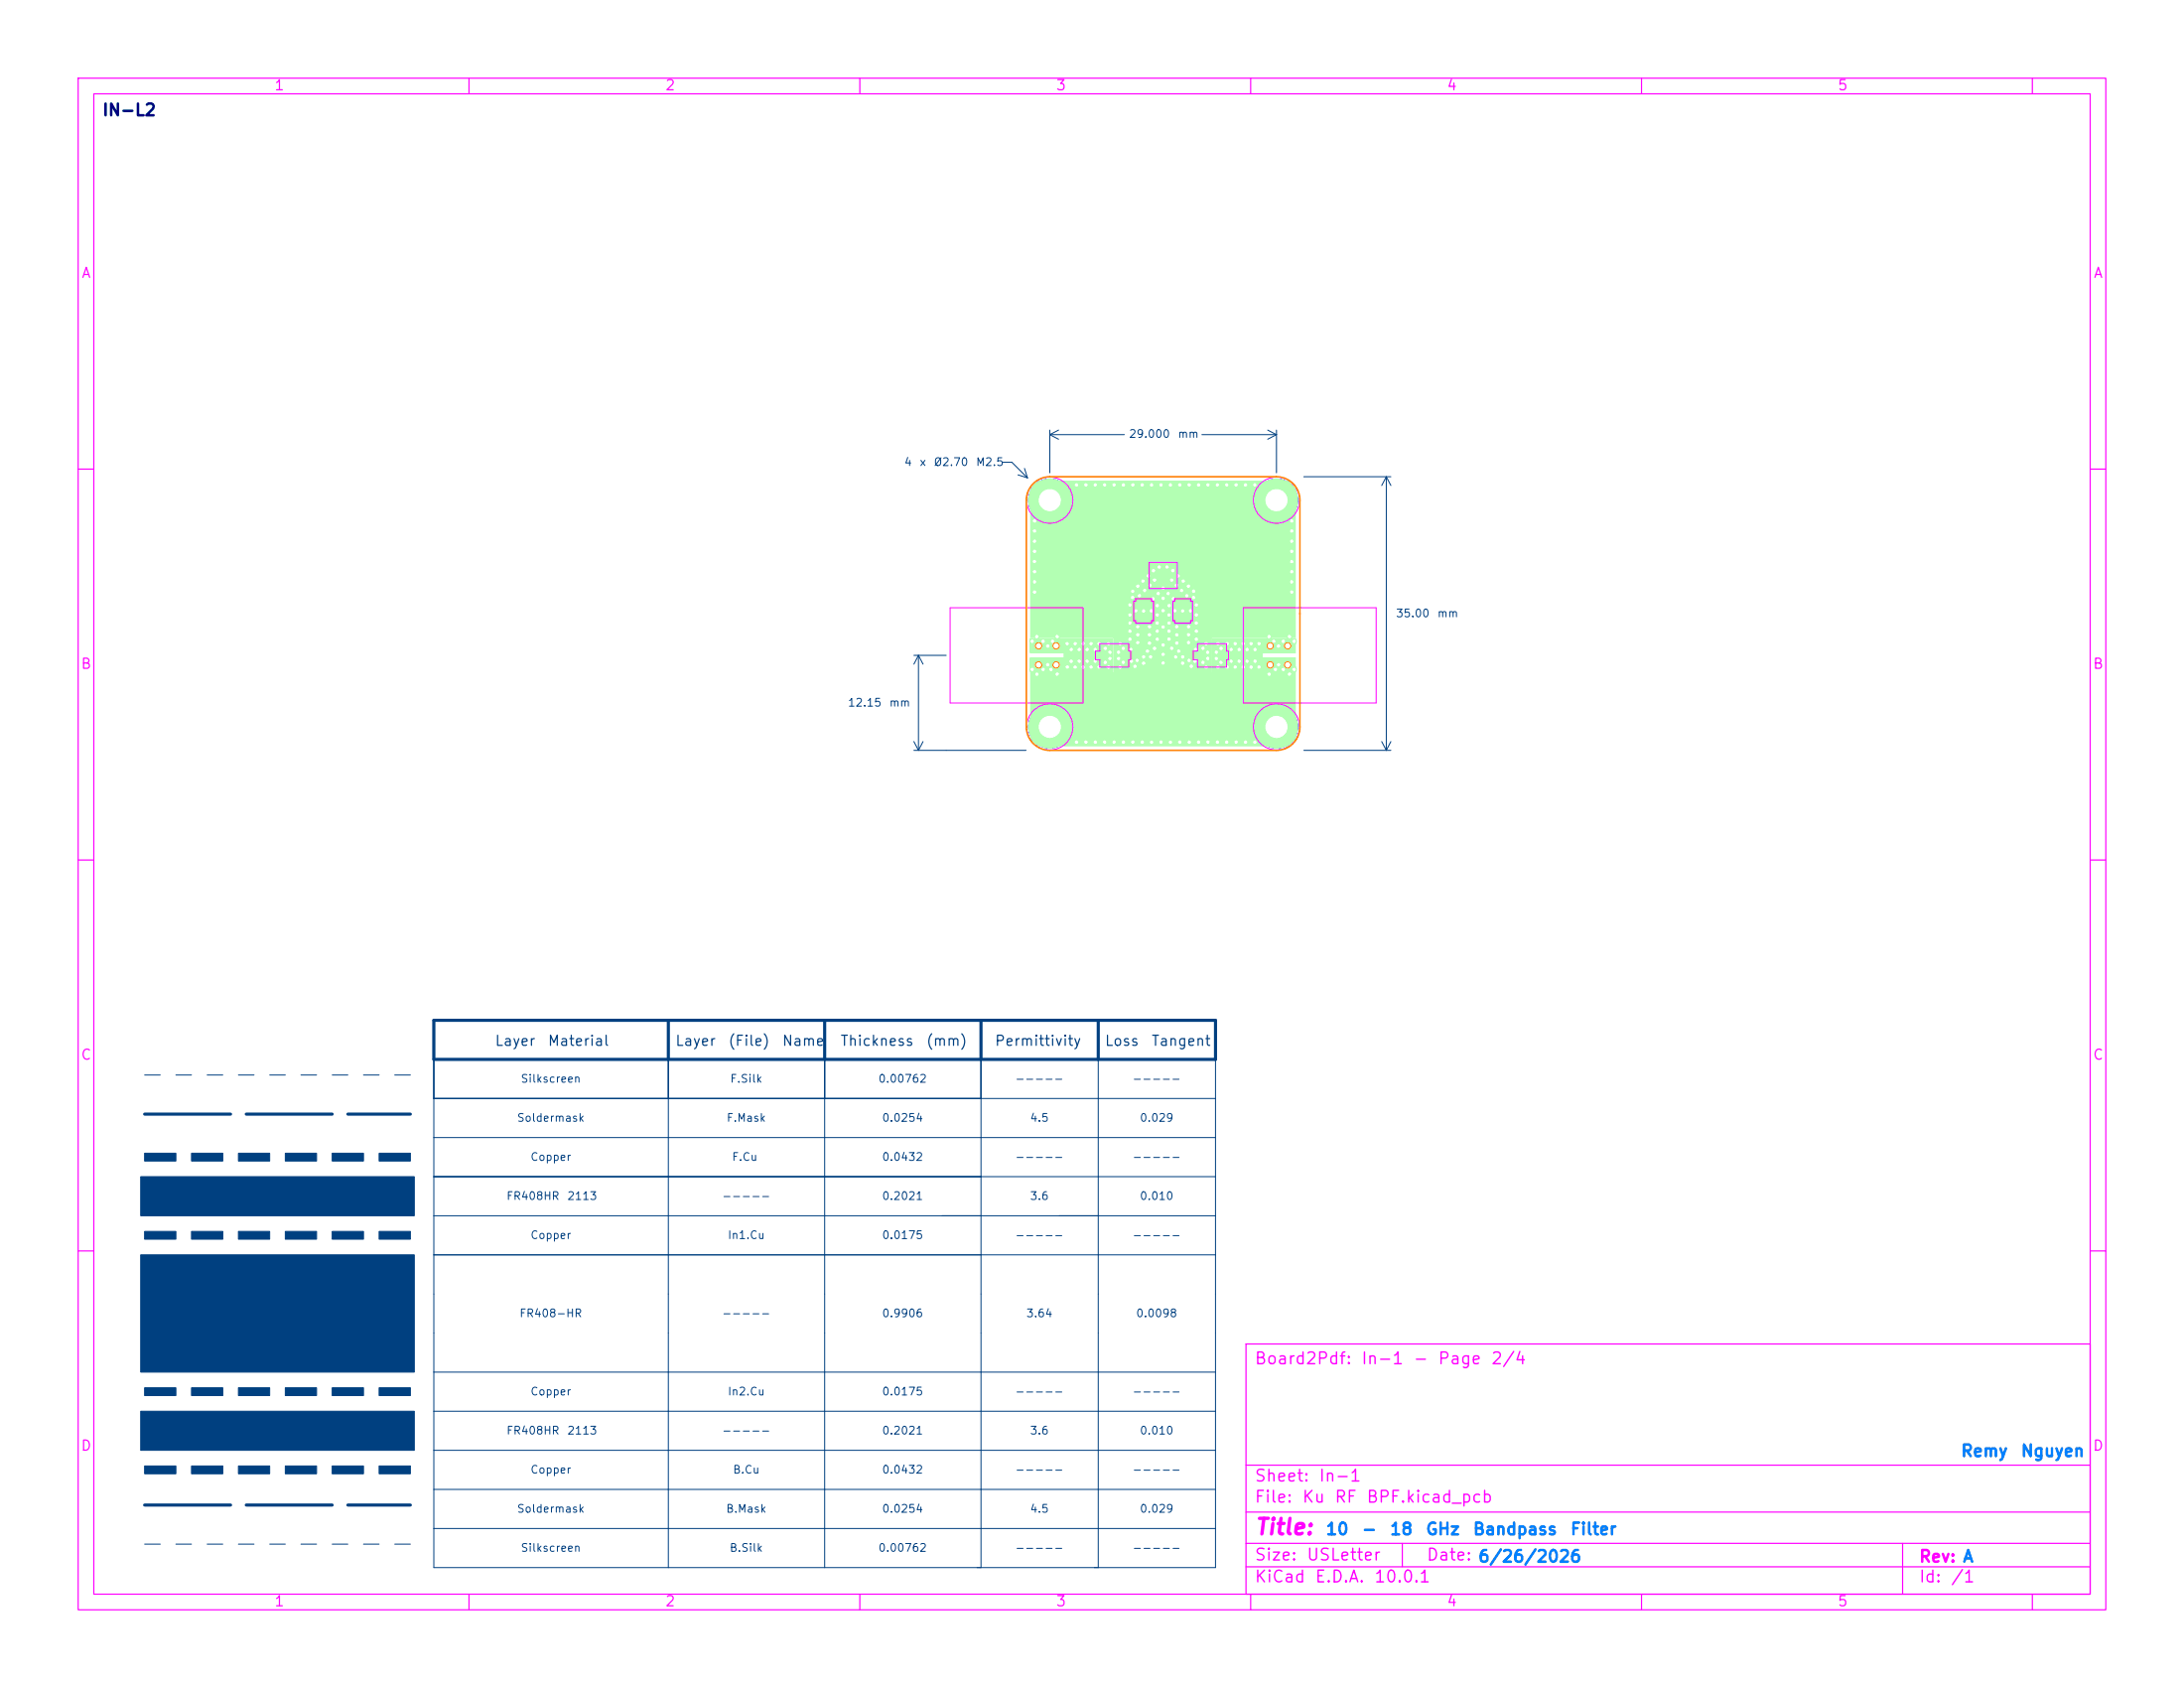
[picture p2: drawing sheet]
<svg xmlns="http://www.w3.org/2000/svg" width="279mm" height="216mm" viewBox="0 0 279 216" stroke-linecap="round" stroke-linejoin="round" font-family="sans-serif">
<g fill="none" stroke="#0080ff" stroke-width=".15">
<circle cx="134.3" cy="64" r="2.7"/>
<circle cx="163.3" cy="64" r="2.7"/>
<circle cx="134.3" cy="93" r="2.7"/>
<circle cx="163.3" cy="93" r="2.7"/>
</g>
<g fill="#b3ffb3" stroke="#b3ffb3" stroke-width=".13">
<circle cx="163.3" cy="93" r="2.7"/>
<circle cx="163.3" cy="64" r="2.7"/>
<circle cx="134.3" cy="64" r="2.7"/>
<circle cx="134.3" cy="93" r="2.7"/>
<circle cx="143.7" cy="94.9" r=".3"/>
<circle cx="148.8" cy="82.5" r=".3"/>
<circle cx="157.5" cy="83.1" r=".3"/>
<circle cx="140.1" cy="62" r=".3"/>
<circle cx="147.5" cy="76.6" r=".3"/>
<circle cx="152" cy="82.2" r=".3"/>
<circle cx="146.3" cy="78.1" r=".3"/>
<circle cx="138.1" cy="84.6" r=".3"/>
<circle cx="165.6" cy="85.6" r=".3"/>
<circle cx="148.8" cy="76.5" r=".3"/>
<circle cx="152.1" cy="81.2" r=".3"/>
<circle cx="160.5" cy="94.9" r=".3"/>
<circle cx="144.9" cy="75.6" r=".3"/>
<circle cx="139.1" cy="84.6" r=".3"/>
<circle cx="155.8" cy="85.3" r=".3"/>
<circle cx="149.7" cy="94.9" r=".3"/>
<circle cx="158.5" cy="84.6" r=".3"/>
<circle cx="148.8" cy="78.1" r=".3"/>
<circle cx="143.3" cy="82.3" r=".3"/>
<circle cx="165.2" cy="75.7" r=".3"/>
<circle cx="149.5" cy="80.7" r=".3"/>
<circle cx="160.1" cy="85.3" r=".3"/>
<circle cx="137.7" cy="94.9" r=".3"/>
<circle cx="161.1" cy="85.3" r=".3"/>
<circle cx="147" cy="80.2" r=".3"/>
<circle cx="149.6" cy="77.5" r=".3"/>
<circle cx="147.3" cy="78.1" r=".3"/>
<circle cx="158.5" cy="83.1" r=".3"/>
<circle cx="148.8" cy="80.2" r=".3"/>
<circle cx="145.6" cy="82.2" r=".3"/>
<circle cx="149.3" cy="72.5" r=".3"/>
<circle cx="149.7" cy="62" r=".3"/>
<circle cx="164.2" cy="85.6" r=".3"/>
<circle cx="155.7" cy="62" r=".3"/>
<circle cx="163" cy="82" r=".3"/>
<circle cx="147.6" cy="73" r=".3"/>
<circle cx="146.9" cy="73.7" r=".3"/>
<circle cx="152.7" cy="75.6" r=".3"/>
<circle cx="157" cy="85.3" r=".3"/>
<circle cx="156.2" cy="84.7" r=".3"/>
<circle cx="143.1" cy="83.4" r=".3"/>
<circle cx="149.5" cy="79.7" r=".3"/>
<circle cx="154.5" cy="62" r=".3"/>
<circle cx="163.6" cy="82.6" r=".3"/>
<circle cx="165" cy="86.2" r=".3"/>
<circle cx="139.6" cy="82.3" r=".3"/>
<circle cx="148.2" cy="75.9" r=".3"/>
<circle cx="152.7" cy="76.4" r=".3"/>
<circle cx="158.1" cy="62" r=".3"/>
<circle cx="136.5" cy="82.3" r=".3"/>
<circle cx="142" cy="83.4" r=".3"/>
<circle cx="151.3" cy="84.8" r=".3"/>
<circle cx="145.5" cy="81.2" r=".3"/>
<circle cx="145.6" cy="75" r=".3"/>
<circle cx="147.7" cy="74.2" r=".3"/>
<circle cx="144.9" cy="62" r=".3"/>
<circle cx="138.1" cy="83.1" r=".3"/>
<circle cx="159.3" cy="62" r=".3"/>
<circle cx="154.3" cy="85.3" r=".3"/>
<circle cx="133.4" cy="82" r=".3"/>
<circle cx="160.6" cy="83.1" r=".3"/>
<circle cx="155.7" cy="94.9" r=".3"/>
<circle cx="132.6" cy="81.4" r=".3"/>
<circle cx="163.6" cy="85" r=".3"/>
<circle cx="141.3" cy="94.9" r=".3"/>
<circle cx="147.2" cy="84" r=".3"/>
<circle cx="133.4" cy="85.6" r=".3"/>
<circle cx="151.3" cy="78.1" r=".3"/>
<circle cx="141.8" cy="85.3" r=".3"/>
<circle cx="165.2" cy="69.2" r=".3"/>
<circle cx="163.2" cy="85.6" r=".3"/>
<circle cx="152.9" cy="84.6" r=".3"/>
<circle cx="148.1" cy="79.7" r=".3"/>
<circle cx="144.5" cy="77.4" r=".3"/>
<circle cx="138.9" cy="62" r=".3"/>
<circle cx="132.3" cy="70.5" r=".3"/>
<circle cx="150.5" cy="74.9" r=".3"/>
<circle cx="150.3" cy="78.1" r=".3"/>
<circle cx="153" cy="77.4" r=".3"/>
<circle cx="152" cy="80.2" r=".3"/>
<circle cx="144.9" cy="94.9" r=".3"/>
<circle cx="153.9" cy="84.7" r=".3"/>
<circle cx="144.7" cy="84.6" r=".3"/>
<circle cx="150.5" cy="81.2" r=".3"/>
<circle cx="148.1" cy="80.7" r=".3"/>
<circle cx="152" cy="75" r=".3"/>
<circle cx="141.4" cy="84.7" r=".3"/>
<circle cx="143.7" cy="84.7" r=".3"/>
<circle cx="152.1" cy="62" r=".3"/>
<circle cx="140.1" cy="84.6" r=".3"/>
<circle cx="151.8" cy="76.2" r=".3"/>
<circle cx="154.3" cy="82.3" r=".3"/>
<circle cx="150.6" cy="82.3" r=".3"/>
<circle cx="137.7" cy="62" r=".3"/>
<circle cx="143.7" cy="82.9" r=".3"/>
<circle cx="148.1" cy="81.8" r=".3"/>
<circle cx="148.3" cy="72.5" r=".3"/>
<circle cx="146.8" cy="83.3" r=".3"/>
<circle cx="153" cy="78.7" r=".3"/>
<circle cx="143.3" cy="85.3" r=".3"/>
<circle cx="154.5" cy="84.2" r=".3"/>
<circle cx="150.9" cy="62" r=".3"/>
<circle cx="150.8" cy="83.3" r=".3"/>
<circle cx="159.3" cy="94.9" r=".3"/>
<circle cx="132.4" cy="73.1" r=".3"/>
<circle cx="149.5" cy="81.8" r=".3"/>
<circle cx="141.8" cy="82.3" r=".3"/>
<circle cx="156.9" cy="94.9" r=".3"/>
<circle cx="137.5" cy="82.3" r=".3"/>
<circle cx="146.3" cy="84" r=".3"/>
<circle cx="138.9" cy="94.9" r=".3"/>
<circle cx="148.5" cy="62" r=".3"/>
<circle cx="158" cy="82.3" r=".3"/>
<circle cx="148.5" cy="94.9" r=".3"/>
<circle cx="147.1" cy="81.2" r=".3"/>
<circle cx="165.2" cy="70.5" r=".3"/>
<circle cx="153" cy="79.7" r=".3"/>
<circle cx="149.9" cy="82.9" r=".3"/>
<circle cx="159.5" cy="84.6" r=".3"/>
<circle cx="140.6" cy="85.3" r=".3"/>
<circle cx="147.1" cy="74.9" r=".3"/>
<circle cx="148.8" cy="84.8" r=".3"/>
<circle cx="152.9" cy="83.1" r=".3"/>
<circle cx="155.6" cy="84.2" r=".3"/>
<circle cx="147.3" cy="62" r=".3"/>
<circle cx="138.6" cy="85.3" r=".3"/>
<circle cx="153.1" cy="81.8" r=".3"/>
<circle cx="150.9" cy="94.9" r=".3"/>
<circle cx="153.3" cy="62" r=".3"/>
<circle cx="160.6" cy="84.6" r=".3"/>
<circle cx="144.5" cy="78.7" r=".3"/>
<circle cx="132.4" cy="75.7" r=".3"/>
<circle cx="152.1" cy="94.9" r=".3"/>
<circle cx="146.4" cy="75.5" r=".3"/>
<circle cx="132.6" cy="86.2" r=".3"/>
<circle cx="139.6" cy="85.3" r=".3"/>
<circle cx="165.2" cy="66.6" r=".3"/>
<circle cx="151.4" cy="74.3" r=".3"/>
<circle cx="148.8" cy="83.7" r=".3"/>
<circle cx="160.1" cy="82.3" r=".3"/>
<circle cx="147" cy="82.3" r=".3"/>
<circle cx="143.7" cy="62" r=".3"/>
<circle cx="144.9" cy="76.4" r=".3"/>
<circle cx="157.5" cy="84.6" r=".3"/>
<circle cx="134.4" cy="85.6" r=".3"/>
<circle cx="156.9" cy="62" r=".3"/>
<circle cx="149.4" cy="75.9" r=".3"/>
<circle cx="136.5" cy="85.3" r=".3"/>
<circle cx="151.2" cy="75.5" r=".3"/>
<circle cx="142" cy="84.2" r=".3"/>
<circle cx="162.4" cy="81.4" r=".3"/>
<circle cx="154.5" cy="94.9" r=".3"/>
<circle cx="135.2" cy="86.2" r=".3"/>
<circle cx="146.3" cy="84.8" r=".3"/>
<circle cx="147.7" cy="82.9" r=".3"/>
<circle cx="159" cy="82.3" r=".3"/>
<circle cx="140.1" cy="83.1" r=".3"/>
<circle cx="138.6" cy="82.3" r=".3"/>
<circle cx="132.4" cy="71.8" r=".3"/>
<circle cx="159.5" cy="83.1" r=".3"/>
<circle cx="165.6" cy="82" r=".3"/>
<circle cx="158.1" cy="94.9" r=".3"/>
<circle cx="141.3" cy="62" r=".3"/>
<circle cx="145.5" cy="84.5" r=".3"/>
<circle cx="144.5" cy="80.7" r=".3"/>
<circle cx="164.2" cy="82" r=".3"/>
<circle cx="146.1" cy="62" r=".3"/>
<circle cx="144.5" cy="81.8" r=".3"/>
<circle cx="134.6" cy="82" r=".3"/>
<circle cx="150.5" cy="80.2" r=".3"/>
<circle cx="149.5" cy="78.7" r=".3"/>
<circle cx="146.2" cy="74.3" r=".3"/>
<circle cx="153.9" cy="82.9" r=".3"/>
<circle cx="132.4" cy="74.4" r=".3"/>
<circle cx="158" cy="85.3" r=".3"/>
<circle cx="165.2" cy="74.4" r=".3"/>
<circle cx="152.4" cy="85.2" r=".3"/>
<circle cx="140.6" cy="82.3" r=".3"/>
<circle cx="156.2" cy="82.9" r=".3"/>
<circle cx="135.2" cy="81.4" r=".3"/>
<circle cx="165.2" cy="71.8" r=".3"/>
<circle cx="150.4" cy="84" r=".3"/>
<circle cx="160.5" cy="62" r=".3"/>
<circle cx="152.1" cy="84.5" r=".3"/>
<circle cx="155.8" cy="82.3" r=".3"/>
<circle cx="137.5" cy="85.3" r=".3"/>
<circle cx="148" cy="77.5" r=".3"/>
<circle cx="132.4" cy="67.9" r=".3"/>
<circle cx="145.3" cy="78.1" r=".3"/>
<circle cx="148.8" cy="75.2" r=".3"/>
<circle cx="139.1" cy="83.1" r=".3"/>
<circle cx="165.2" cy="67.9" r=".3"/>
<circle cx="134" cy="85" r=".3"/>
<circle cx="145.2" cy="85.2" r=".3"/>
<circle cx="145.5" cy="80.2" r=".3"/>
<circle cx="142.5" cy="62" r=".3"/>
<circle cx="144.5" cy="79.7" r=".3"/>
<circle cx="151.3" cy="84" r=".3"/>
<circle cx="147.3" cy="94.9" r=".3"/>
<circle cx="162.4" cy="86.2" r=".3"/>
<circle cx="161.1" cy="82.3" r=".3"/>
<circle cx="153.3" cy="94.9" r=".3"/>
<circle cx="132.3" cy="69.2" r=".3"/>
<circle cx="157" cy="82.3" r=".3"/>
<circle cx="145.8" cy="76.2" r=".3"/>
<circle cx="141.4" cy="82.9" r=".3"/>
<circle cx="150.1" cy="76.6" r=".3"/>
<circle cx="134" cy="82.6" r=".3"/>
<circle cx="152.3" cy="78.1" r=".3"/>
<circle cx="144.7" cy="83.1" r=".3"/>
<circle cx="165.2" cy="73.1" r=".3"/>
<circle cx="148" cy="78.7" r=".3"/>
<circle cx="154.5" cy="83.4" r=".3"/>
<circle cx="150" cy="73" r=".3"/>
<circle cx="143.1" cy="84.2" r=".3"/>
<circle cx="146.1" cy="94.9" r=".3"/>
<circle cx="132" cy="85.6" r=".3"/>
<circle cx="159" cy="85.3" r=".3"/>
<circle cx="140.1" cy="94.9" r=".3"/>
<circle cx="155.6" cy="83.4" r=".3"/>
<circle cx="137" cy="84.6" r=".3"/>
<circle cx="153" cy="80.7" r=".3"/>
<circle cx="137" cy="83.1" r=".3"/>
<circle cx="149.9" cy="74.2" r=".3"/>
<circle cx="132.4" cy="66.6" r=".3"/>
<circle cx="150.7" cy="73.7" r=".3"/>
<circle cx="165" cy="81.4" r=".3"/>
<circle cx="132" cy="82" r=".3"/>
<circle cx="142.5" cy="94.9" r=".3"/>
</g>
<g fill="#b3ffb3">
<path d="M155 81.6h10.8v1.8l-.1 .2h-4.1v.5h4.1l.1 1.9h-10.8v-.9h7.1a.41 .41 0 0 0 .4 .4 .41 .41 0 0 0 .4-.4h1.4a.41 .41 0 0 0 .7 .3 .41 .41 0 0 0 0-.7 .41 .41 0 0 0-.7 .3v.1h-1.4a.41 .41 0 0 0-.4-.5 .41 .41 0 0 0-.4 .5h-7.1v-2.4h7.1a.41 .41 0 0 0 .4 .3 .41 .41 0 0 0 .4-.3h1.4a.41 .41 0 0 0 .7 .3 .41 .41 0 0 0 0-.7 .41 .41 0 0 0-.7 .3v.1h-1.4a.41 .41 0 0 0-.4-.5 .41 .41 0 0 0-.4 .5h-7.1z"/>
<path d="M131.7 81.7l10.7-.1v4.4h-10.6l-.1-.9h.8a.41 .41 0 0 0 .4 .4 .41 .41 0 0 0 .4-.4h1.4a.41 .41 0 0 0 .6 .3 .41 .41 0 0 0 0-.7 .41 .41 0 0 0-.6 .3v.1h-1.4a.41 .41 0 0 0-.4-.5 .41 .41 0 0 0-.4 .5h-.8v-.9l.1-.1h4.3v-.5h-4.3l-.1-.9h.8a.41 .41 0 0 0 .4 .3 .41 .41 0 0 0 .4-.3h1.4a.41 .41 0 0 0 .6 .3 .41 .41 0 0 0 0-.7 .41 .41 0 0 0-.6 .3v.1h-1.4a.41 .41 0 0 0-.4-.5 .41 .41 0 0 0-.4 .5h-.8z"/>
<path d="M132.1 61.9l.6-.4h32.2l.5 .3 .4 .6v19.2h-10.8v4.4h10.8v8.6l-.3 .4-.6 .5h-32.2l-.5-.4-.4-.5v-8.6h10.6v-4.4h-10.6v-19.2z"/>
</g>
<g fill="#fff" stroke="#fff" stroke-width=".13">
<circle cx="143.7" cy="94.9" r=".15"/>
<circle cx="148.8" cy="82.5" r=".15"/>
<circle cx="157.5" cy="83.1" r=".15"/>
<circle cx="140.1" cy="62" r=".15"/>
<circle cx="147.5" cy="76.6" r=".15"/>
<circle cx="152" cy="82.2" r=".15"/>
<circle cx="146.3" cy="78.1" r=".15"/>
<circle cx="138.1" cy="84.6" r=".15"/>
<circle cx="165.6" cy="85.6" r=".15"/>
<circle cx="148.8" cy="76.5" r=".15"/>
<circle cx="152" cy="81.2" r=".15"/>
<circle cx="160.5" cy="94.9" r=".15"/>
<circle cx="144.9" cy="75.6" r=".15"/>
<circle cx="139.1" cy="84.6" r=".15"/>
<circle cx="155.8" cy="85.3" r=".15"/>
<circle cx="149.7" cy="94.9" r=".15"/>
<circle cx="158.5" cy="84.6" r=".15"/>
<circle cx="148.8" cy="78.1" r=".15"/>
<circle cx="143.3" cy="82.3" r=".15"/>
<circle cx="165.2" cy="75.7" r=".15"/>
<circle cx="149.5" cy="80.7" r=".15"/>
<circle cx="160.1" cy="85.3" r=".15"/>
<circle cx="137.7" cy="94.9" r=".15"/>
<circle cx="161.1" cy="85.3" r=".15"/>
<circle cx="147" cy="80.2" r=".15"/>
<circle cx="149.6" cy="77.5" r=".15"/>
<circle cx="147.3" cy="78.1" r=".15"/>
<circle cx="158.5" cy="83.1" r=".15"/>
<circle cx="148.8" cy="80.2" r=".15"/>
<circle cx="145.6" cy="82.2" r=".15"/>
<circle cx="149.3" cy="72.5" r=".15"/>
<circle cx="149.7" cy="62" r=".15"/>
<circle cx="164.2" cy="85.6" r=".15"/>
<circle cx="155.7" cy="62" r=".15"/>
<circle cx="163" cy="82" r=".15"/>
<circle cx="147.6" cy="73" r=".15"/>
<circle cx="146.9" cy="73.7" r=".15"/>
<circle cx="152.7" cy="75.6" r=".15"/>
<circle cx="157" cy="85.3" r=".15"/>
<circle cx="156.2" cy="84.7" r=".15"/>
<circle cx="143.1" cy="83.4" r=".15"/>
<circle cx="149.6" cy="79.7" r=".15"/>
<circle cx="154.5" cy="62" r=".15"/>
<circle cx="163.6" cy="82.6" r=".15"/>
<circle cx="165" cy="86.2" r=".15"/>
<circle cx="139.6" cy="82.3" r=".15"/>
<circle cx="148.2" cy="75.9" r=".15"/>
<circle cx="152.7" cy="76.4" r=".15"/>
<circle cx="158.1" cy="62" r=".15"/>
<circle cx="136.5" cy="82.3" r=".15"/>
<circle cx="142" cy="83.4" r=".15"/>
<circle cx="151.3" cy="84.8" r=".15"/>
<circle cx="145.5" cy="81.2" r=".15"/>
<circle cx="145.6" cy="75" r=".15"/>
<circle cx="147.7" cy="74.2" r=".15"/>
<circle cx="144.9" cy="62" r=".15"/>
<circle cx="138.1" cy="83.1" r=".15"/>
<circle cx="159.3" cy="62" r=".15"/>
<circle cx="154.3" cy="85.3" r=".15"/>
<circle cx="133.4" cy="82" r=".15"/>
<circle cx="160.6" cy="83.1" r=".15"/>
<circle cx="155.7" cy="94.9" r=".15"/>
<circle cx="132.6" cy="81.4" r=".15"/>
<circle cx="163.6" cy="85" r=".15"/>
<circle cx="141.3" cy="94.9" r=".15"/>
<circle cx="147.2" cy="84" r=".15"/>
<circle cx="133.4" cy="85.6" r=".15"/>
<circle cx="151.3" cy="78.1" r=".15"/>
<circle cx="141.8" cy="85.3" r=".15"/>
<circle cx="165.2" cy="69.2" r=".15"/>
<circle cx="163.2" cy="85.6" r=".15"/>
<circle cx="152.9" cy="84.6" r=".15"/>
<circle cx="148" cy="79.7" r=".15"/>
<circle cx="144.5" cy="77.4" r=".15"/>
<circle cx="138.9" cy="62" r=".15"/>
<circle cx="132.3" cy="70.5" r=".15"/>
<circle cx="150.5" cy="74.9" r=".15"/>
<circle cx="150.3" cy="78.1" r=".15"/>
<circle cx="153.1" cy="77.4" r=".15"/>
<circle cx="152" cy="80.2" r=".15"/>
<circle cx="144.9" cy="94.9" r=".15"/>
<circle cx="153.9" cy="84.7" r=".15"/>
<circle cx="144.7" cy="84.6" r=".15"/>
<circle cx="150.5" cy="81.2" r=".15"/>
<circle cx="148" cy="80.7" r=".15"/>
<circle cx="152" cy="75" r=".15"/>
<circle cx="141.4" cy="84.7" r=".15"/>
<circle cx="143.7" cy="84.7" r=".15"/>
<circle cx="152.1" cy="62" r=".15"/>
<circle cx="140.1" cy="84.6" r=".15"/>
<circle cx="151.8" cy="76.2" r=".15"/>
<circle cx="154.3" cy="82.3" r=".15"/>
<circle cx="150.6" cy="82.3" r=".15"/>
<circle cx="137.7" cy="62" r=".15"/>
<circle cx="143.7" cy="82.9" r=".15"/>
<circle cx="148" cy="81.8" r=".15"/>
<circle cx="148.3" cy="72.5" r=".15"/>
<circle cx="146.8" cy="83.3" r=".15"/>
<circle cx="153.1" cy="78.7" r=".15"/>
<circle cx="143.3" cy="85.3" r=".15"/>
<circle cx="154.5" cy="84.2" r=".15"/>
<circle cx="150.9" cy="62" r=".15"/>
<circle cx="150.8" cy="83.3" r=".15"/>
<circle cx="159.3" cy="94.9" r=".15"/>
<circle cx="132.3" cy="73.1" r=".15"/>
<circle cx="149.5" cy="81.8" r=".15"/>
<circle cx="141.8" cy="82.3" r=".15"/>
<circle cx="156.9" cy="94.9" r=".15"/>
<circle cx="137.5" cy="82.3" r=".15"/>
<circle cx="146.3" cy="84" r=".15"/>
<circle cx="138.9" cy="94.9" r=".15"/>
<circle cx="148.5" cy="62" r=".15"/>
<circle cx="158" cy="82.3" r=".15"/>
<circle cx="148.5" cy="94.9" r=".15"/>
<circle cx="147" cy="81.2" r=".15"/>
<circle cx="165.2" cy="70.5" r=".15"/>
<circle cx="153.1" cy="79.7" r=".15"/>
<circle cx="149.9" cy="82.9" r=".15"/>
<circle cx="159.5" cy="84.6" r=".15"/>
<circle cx="140.6" cy="85.3" r=".15"/>
<circle cx="147.1" cy="74.9" r=".15"/>
<circle cx="148.8" cy="84.8" r=".15"/>
<circle cx="152.9" cy="83.1" r=".15"/>
<circle cx="155.6" cy="84.2" r=".15"/>
<circle cx="147.3" cy="62" r=".15"/>
<circle cx="138.6" cy="85.3" r=".15"/>
<circle cx="153.1" cy="81.8" r=".15"/>
<circle cx="150.9" cy="94.9" r=".15"/>
<circle cx="153.3" cy="62" r=".15"/>
<circle cx="160.6" cy="84.6" r=".15"/>
<circle cx="144.5" cy="78.7" r=".15"/>
<circle cx="132.3" cy="75.7" r=".15"/>
<circle cx="152.1" cy="94.9" r=".15"/>
<circle cx="146.4" cy="75.5" r=".15"/>
<circle cx="132.6" cy="86.2" r=".15"/>
<circle cx="139.6" cy="85.3" r=".15"/>
<circle cx="165.2" cy="66.6" r=".15"/>
<circle cx="151.4" cy="74.3" r=".15"/>
<circle cx="148.8" cy="83.7" r=".15"/>
<circle cx="160.1" cy="82.3" r=".15"/>
<circle cx="147" cy="82.3" r=".15"/>
<circle cx="143.7" cy="62" r=".15"/>
<circle cx="144.9" cy="76.4" r=".15"/>
<circle cx="157.5" cy="84.6" r=".15"/>
<circle cx="134.4" cy="85.6" r=".15"/>
<circle cx="156.9" cy="62" r=".15"/>
<circle cx="149.4" cy="75.9" r=".15"/>
<circle cx="136.5" cy="85.3" r=".15"/>
<circle cx="151.2" cy="75.5" r=".15"/>
<circle cx="142" cy="84.2" r=".15"/>
<circle cx="162.4" cy="81.4" r=".15"/>
<circle cx="154.5" cy="94.9" r=".15"/>
<circle cx="135.2" cy="86.2" r=".15"/>
<circle cx="146.3" cy="84.8" r=".15"/>
<circle cx="147.7" cy="82.9" r=".15"/>
<circle cx="159" cy="82.3" r=".15"/>
<circle cx="140.1" cy="83.1" r=".15"/>
<circle cx="138.6" cy="82.3" r=".15"/>
<circle cx="132.3" cy="71.8" r=".15"/>
<circle cx="159.5" cy="83.1" r=".15"/>
<circle cx="165.6" cy="82" r=".15"/>
<circle cx="158.1" cy="94.9" r=".15"/>
<circle cx="141.3" cy="62" r=".15"/>
<circle cx="145.5" cy="84.5" r=".15"/>
<circle cx="144.5" cy="80.7" r=".15"/>
<circle cx="164.2" cy="82" r=".15"/>
<circle cx="146.1" cy="62" r=".15"/>
<circle cx="144.5" cy="81.8" r=".15"/>
<circle cx="134.6" cy="82" r=".15"/>
<circle cx="150.5" cy="80.2" r=".15"/>
<circle cx="149.5" cy="78.7" r=".15"/>
<circle cx="146.2" cy="74.3" r=".15"/>
<circle cx="153.9" cy="82.9" r=".15"/>
<circle cx="132.3" cy="74.4" r=".15"/>
<circle cx="158" cy="85.3" r=".15"/>
<circle cx="165.2" cy="74.4" r=".15"/>
<circle cx="152.4" cy="85.2" r=".15"/>
<circle cx="140.6" cy="82.3" r=".15"/>
<circle cx="156.2" cy="82.9" r=".15"/>
<circle cx="135.2" cy="81.4" r=".15"/>
<circle cx="165.2" cy="71.8" r=".15"/>
<circle cx="150.4" cy="84" r=".15"/>
<circle cx="160.5" cy="62" r=".15"/>
<circle cx="152.1" cy="84.5" r=".15"/>
<circle cx="155.8" cy="82.3" r=".15"/>
<circle cx="137.5" cy="85.3" r=".15"/>
<circle cx="148" cy="77.5" r=".15"/>
<circle cx="132.3" cy="67.9" r=".15"/>
<circle cx="145.3" cy="78.1" r=".15"/>
<circle cx="148.8" cy="75.2" r=".15"/>
<circle cx="139.1" cy="83.1" r=".15"/>
<circle cx="165.2" cy="67.9" r=".15"/>
<circle cx="134" cy="85" r=".15"/>
<circle cx="145.2" cy="85.2" r=".15"/>
<circle cx="145.5" cy="80.2" r=".15"/>
<circle cx="142.5" cy="62" r=".15"/>
<circle cx="144.6" cy="79.7" r=".15"/>
<circle cx="151.3" cy="84" r=".15"/>
<circle cx="147.3" cy="94.9" r=".15"/>
<circle cx="162.4" cy="86.2" r=".15"/>
<circle cx="161.1" cy="82.3" r=".15"/>
<circle cx="153.3" cy="94.9" r=".15"/>
<circle cx="132.3" cy="69.2" r=".15"/>
<circle cx="157" cy="82.3" r=".15"/>
<circle cx="145.8" cy="76.2" r=".15"/>
<circle cx="141.4" cy="82.9" r=".15"/>
<circle cx="150.1" cy="76.6" r=".15"/>
<circle cx="134" cy="82.6" r=".15"/>
<circle cx="152.3" cy="78.1" r=".15"/>
<circle cx="144.7" cy="83.1" r=".15"/>
<circle cx="165.3" cy="73.1" r=".15"/>
<circle cx="148" cy="78.7" r=".15"/>
<circle cx="154.5" cy="83.4" r=".15"/>
<circle cx="150" cy="73" r=".15"/>
<circle cx="143.1" cy="84.2" r=".15"/>
<circle cx="146.1" cy="94.9" r=".15"/>
<circle cx="132" cy="85.6" r=".15"/>
<circle cx="159" cy="85.3" r=".15"/>
<circle cx="140.1" cy="94.9" r=".15"/>
<circle cx="155.6" cy="83.4" r=".15"/>
<circle cx="137" cy="84.6" r=".15"/>
<circle cx="153.1" cy="80.7" r=".15"/>
<circle cx="137" cy="83.1" r=".15"/>
<circle cx="149.9" cy="74.2" r=".15"/>
<circle cx="132.3" cy="66.6" r=".15"/>
<circle cx="150.7" cy="73.7" r=".15"/>
<circle cx="165" cy="81.4" r=".15"/>
<circle cx="132" cy="82" r=".15"/>
<circle cx="142.5" cy="94.9" r=".15"/>
<circle cx="163.3" cy="93" r="1.35"/>
<circle cx="163.3" cy="64" r="1.35"/>
<circle cx="134.3" cy="64" r="1.35"/>
<circle cx="134.3" cy="93" r="1.35"/>
</g>
<g fill="none" stroke="#f0f" stroke-width=".15">
<path d="M10 10h259.4v195.9h-259.4zM12 12h255.4v191.9h-255.4zM60 10v2M110 10v2M160 10v2M210 10v2M260 10v2M10 60h2M145.3 76.6h2v.3h.3v2.5h-.3v.3h-2v-.3h-.3v-2.5h.3zM150.3 76.6h2v.3h.3v2.5h-.3v.3h-2v-.3h-.3v-2.5h.3zM267.4 60h2M10 110h2"/>
<path d="M267.4 110h2M10 160h2M159.4 171.9h108v32h-108zM267.4 160h2M159.4 197.4h108M159.4 193.4h108M159.4 187.4h108M179.4 197.4v3M243.4 197.4v6.5M60 203.9v2M110 203.9v2M159.4 200.4h108"/>
<path d="M160 203.9v2M210 203.9v2M260 203.9v2"/>
</g>
<g fill="none" stroke="#f0f" stroke-width=".13">
<path d="M121.6 77.7h16.9v12.2h-16.9zM147 71.9h3.6v3.4h-3.6zM159 77.7h17v12.2h-17zM140.7 82.3h3.7v1h.3v1.1h-.3v.9h-3.7v-.9h-.6v-1.1h.6zM153.2 82.3h3.7v1h.2v1.1h-.2v.9h-3.7v-.9h-.6v-1.1h.6z"/>
<circle cx="134.3" cy="64" r="2.95"/>
<circle cx="163.3" cy="64" r="2.95"/>
<circle cx="134.3" cy="93" r="2.95"/>
<circle cx="163.3" cy="93" r="2.95"/>
</g>
<path d="M132.2 61.9a3 3 0 0 1 2.1-.9h29a3 3 0 0 1 3 3v29a3 3 0 0 1-3 3h-29a3 3 0 0 1-3-3v-29a3 3 0 0 1 .9-2.1z" fill="none" stroke="#ff8000" stroke-width=".2"/>
<g fill="none" stroke="#ff8000" stroke-width=".13">
<circle cx="132.9" cy="85" r=".41"/>
<circle cx="132.9" cy="82.6" r=".41"/>
<circle cx="135.1" cy="82.6" r=".41"/>
<circle cx="135.1" cy="85" r=".41"/>
<circle cx="162.5" cy="82.6" r=".41"/>
<circle cx="162.5" cy="85" r=".41"/>
<circle cx="164.7" cy="82.6" r=".41"/>
<circle cx="164.7" cy="85" r=".41"/>
</g>
<g fill="none" stroke="#004080" stroke-width=".13">
<path d="M128.3 59.1h1.1l2 2M131.1 59.9l.3 1.2M134.3 55v5.5M134.3 55.6h9.5M134.3 55.6l1.1 .6M135.4 55l-1.1 .6M153.8 55.6h9.5M162.2 55l1.1 .6M163.3 55v5.5M163.3 55.6l-1.1 .6M130.2 60.7l1.2 .4M166.8 61h11.1"/>
<path d="M177.4 61v35M177.4 61l.5 1.1M177.4 61l-.6 1.1M116.9 96h14.4M116.9 83.8h4.1M116.9 94.8l.6 1.2M117.5 83.8v12.2M117.5 83.8l.6 1.2M117.5 83.8l-.6 1.2M118.1 94.8l-.6 1.2M166.8 96h11.1M176.8 94.8l.6 1.2"/>
<path d="M177.9 94.8l-.5 1.2M18.5 137.5h2M22.5 137.5h2M26.5 137.5h2M30.5 137.5h2M34.5 137.5h2M38.5 137.5h2M42.5 137.5h2M46.5 137.5h2M50.5 137.5h2M85.5 135.5v65M105.5 135.5v65"/>
<path d="M140.5 135.5v65M155.5 135.5v65h-100v-65h70v65M55.5 140.5h100M55.5 145.5h100M55.5 150.5h100M55.5 155.5h100M55.5 160.5h100M55.5 175.5h100M18.5 197.5h2M22.5 197.5h2M26.5 197.5h2M30.5 197.5h2"/>
<path d="M34.5 197.5h2M38.5 197.5h2M42.5 197.5h2M46.5 197.5h2M50.5 197.5h2M55.5 180.5h100M55.5 185.5h100M55.5 190.5h100M55.5 195.5h100"/>
</g>
<path d="M55.5 130.5h100v5h-100zM85.5 130.5v5M105.5 130.5v5M125.5 130.5v5M140.5 130.5v5M18.5 142.5h11M31.5 142.5h11M44.5 142.5h8M18.5 192.5h11M31.5 192.5h11M44.5 192.5h8" fill="none" stroke="#004080" stroke-width=".4"/>
<g fill="#004080" stroke="#004080" stroke-width=".13">
<path d="M18.5 147.5h4v1h-4z"/>
<path d="M18.5 157.5h4v1h-4z"/>
<path d="M18.5 177.5h4v1h-4z"/>
<path d="M18.5 187.5h4v1h-4z"/>
<path d="M24.5 147.5h4v1h-4z"/>
<path d="M24.5 157.5h4v1h-4z"/>
<path d="M24.5 177.5h4v1h-4z"/>
<path d="M24.5 187.5h4v1h-4z"/>
<path d="M30.5 147.5h4v1h-4z"/>
<path d="M30.5 157.5h4v1h-4z"/>
<path d="M30.5 177.5h4v1h-4z"/>
<path d="M30.5 187.5h4v1h-4z"/>
<path d="M36.5 147.5h4v1h-4z"/>
<path d="M36.5 157.5h4v1h-4z"/>
<path d="M36.5 177.5h4v1h-4z"/>
<path d="M36.5 187.5h4v1h-4z"/>
<path d="M42.5 147.5h4v1h-4z"/>
<path d="M42.5 157.5h4v1h-4z"/>
<path d="M42.5 177.5h4v1h-4z"/>
<path d="M42.5 187.5h4v1h-4z"/>
<path d="M48.5 147.5h4v1h-4z"/>
<path d="M48.5 157.5h4v1h-4z"/>
<path d="M48.5 177.5h4v1h-4z"/>
<path d="M48.5 187.5h4v1h-4z"/>
<path d="M18 150.5h35v5h-35z"/>
<path d="M18 160.5h35v15h-35z"/>
<path d="M18 180.5h35v5h-35z"/>
</g>
<text font-size="2" fill="#f0f" x="160.4" y="196.8">Title:</text>
<text font-size="1.5" fill="#000080" x="13" y="15.2">IN-L2</text>
<g font-size="1.5" fill="#f0f">
<text x="160.4" y="174.9">Board2Pdf:</text>
<text x="174.1" y="174.9">In-1</text>
<text x="180.7" y="174.9">-</text>
<text x="183.8" y="174.9">Page</text>
<text x="190.6" y="174.9">2/4</text>
<text x="160.4" y="189.9">Sheet:</text>
<text x="168.6" y="189.9">In-1</text>
<text x="160.4" y="192.6">File:</text>
<text x="166.5" y="192.6">Ku</text>
<text x="170.6" y="192.6">RF</text>
<text x="174.7" y="192.6">BPF.kicad_pcb</text>
<text x="160.4" y="202.8">KiCad</text>
<text x="160.4" y="200">Size:</text>
<text x="167" y="200">USLetter</text>
<text x="168.1" y="202.8">E.D.A.</text>
<text x="175.7" y="202.8">10.0.1</text>
<text x="182.4" y="200">Date: 6/26/2026</text>
<text x="245.4" y="200.2">Rev: A</text>
<text x="245.4" y="202.8">Id:</text>
<text x="249.5" y="202.8">/1</text>
</g>
<g font-size="1.5" fill="#0080ff">
<text x="250.8" y="186.7">Remy</text>
<text x="258.4" y="186.7">Nguyen</text>
<text x="169.5" y="196.7">10</text>
<text x="174.1" y="196.7">-</text>
<text x="177.7" y="196.7">18</text>
<text x="182.3" y="196.7">GHz</text>
<text x="188.3" y="196.7">Bandpass</text>
<text x="200.8" y="196.7">Filter</text>
</g>
<g font-size="1.3" fill="#f0f">
<text x="35" y="11.9">1</text>
<text x="85" y="11.9">2</text>
<text x="135" y="11.9">3</text>
<text x="185" y="11.9">4</text>
<text x="235" y="11.9">5</text>
<text x="10.3" y="35.9">A</text>
<text x="267.7" y="35.9">A</text>
<text x="10.3" y="85.9">B</text>
<text x="267.7" y="85.9">B</text>
<text x="10.3" y="135.9">C</text>
<text x="267.7" y="135.9">C</text>
<text x="10.3" y="185.9">D</text>
<text x="267.7" y="185.9">D</text>
<text x="35" y="205.8">1</text>
<text x="85" y="205.8">2</text>
<text x="135" y="205.8">3</text>
<text x="185" y="205.8">4</text>
<text x="235" y="205.8">5</text>
</g>
<g font-size="1.3" fill="#004080">
<text x="63.2" y="134.1">Layer</text>
<text x="70" y="134.1">Material</text>
<text x="86.3" y="134.1">Layer</text>
<text x="93.1" y="134.1">(File)</text>
<text x="100" y="134.1">Name</text>
<text x="107.4" y="134.1">Thickness</text>
<text x="118.4" y="134.1">(mm)</text>
<text x="127.2" y="134.1">Permittivity</text>
<text x="141.2" y="134.1">Loss</text>
<text x="147.2" y="134.1">Tangent</text>
</g>
<g font-size="1" fill="#004080">
<text x="115.6" y="59.8">4</text>
<text x="117.6" y="59.8">x</text>
<text x="119.4" y="59.8">Ø2.70</text>
<text x="124.8" y="59.8">M2.5</text>
<text x="144.3" y="56.2">29.000</text>
<text x="150.6" y="56.2">mm</text>
<text x="178.5" y="79.2">35.00</text>
<text x="183.8" y="79.2">mm</text>
<text x="108.4" y="90.6">12.15</text>
<text x="113.7" y="90.6">mm</text>
<text x="66.1" y="143.7">Soldermask</text>
<text x="66.5" y="138.7">Silkscreen</text>
<text x="92.9" y="143.7">F.Mask</text>
<text x="93.3" y="138.7">F.Silk</text>
<text x="112.3" y="138.7">0.00762</text>
<text x="112.8" y="143.7">0.0254</text>
<text x="129.8" y="138.7">-----</text>
<text x="131.7" y="143.7">4.5</text>
<text x="144.8" y="138.7">-----</text>
<text x="145.7" y="143.7">0.029</text>
<text x="67.8" y="148.7">Copper</text>
<text x="93.6" y="148.7">F.Cu</text>
<text x="112.8" y="148.7">0.0432</text>
<text x="129.8" y="148.7">-----</text>
<text x="144.8" y="148.7">-----</text>
<text x="64.7" y="153.7">FR408HR</text>
<text x="72.5" y="153.7">2113</text>
<text x="92.3" y="153.7">-----</text>
<text x="112.8" y="153.7">0.2021</text>
<text x="131.7" y="153.7">3.6</text>
<text x="145.7" y="153.7">0.010</text>
<text x="67.8" y="158.7">Copper</text>
<text x="93" y="158.7">In1.Cu</text>
<text x="112.8" y="158.7">0.0175</text>
<text x="129.8" y="158.7">-----</text>
<text x="144.8" y="158.7">-----</text>
<text x="66.4" y="168.7">FR408-HR</text>
<text x="92.3" y="168.7">-----</text>
<text x="112.8" y="168.7">0.9906</text>
<text x="131.2" y="168.7">3.64</text>
<text x="145.3" y="168.7">0.0098</text>
<text x="67.8" y="178.7">Copper</text>
<text x="93" y="178.7">In2.Cu</text>
<text x="112.8" y="178.7">0.0175</text>
<text x="129.8" y="178.7">-----</text>
<text x="144.8" y="178.7">-----</text>
<text x="64.7" y="183.7">FR408HR</text>
<text x="72.5" y="183.7">2113</text>
<text x="92.3" y="183.7">-----</text>
<text x="112.8" y="183.7">0.2021</text>
<text x="131.7" y="183.7">3.6</text>
<text x="145.7" y="183.7">0.010</text>
<text x="67.8" y="188.7">Copper</text>
<text x="93.7" y="188.7">B.Cu</text>
<text x="112.8" y="188.7">0.0432</text>
<text x="129.8" y="188.7">-----</text>
<text x="144.8" y="188.7">-----</text>
<text x="66.1" y="193.7">Soldermask</text>
<text x="92.8" y="193.7">B.Mask</text>
<text x="112.8" y="193.7">0.0254</text>
<text x="131.7" y="193.7">4.5</text>
<text x="145.7" y="193.7">0.029</text>
<text x="66.5" y="198.7">Silkscreen</text>
<text x="93.3" y="198.7">B.Silk</text>
<text x="112.3" y="198.7">0.00762</text>
<text x="129.8" y="198.7">-----</text>
<text x="144.8" y="198.7">-----</text>
</g>
</svg>
